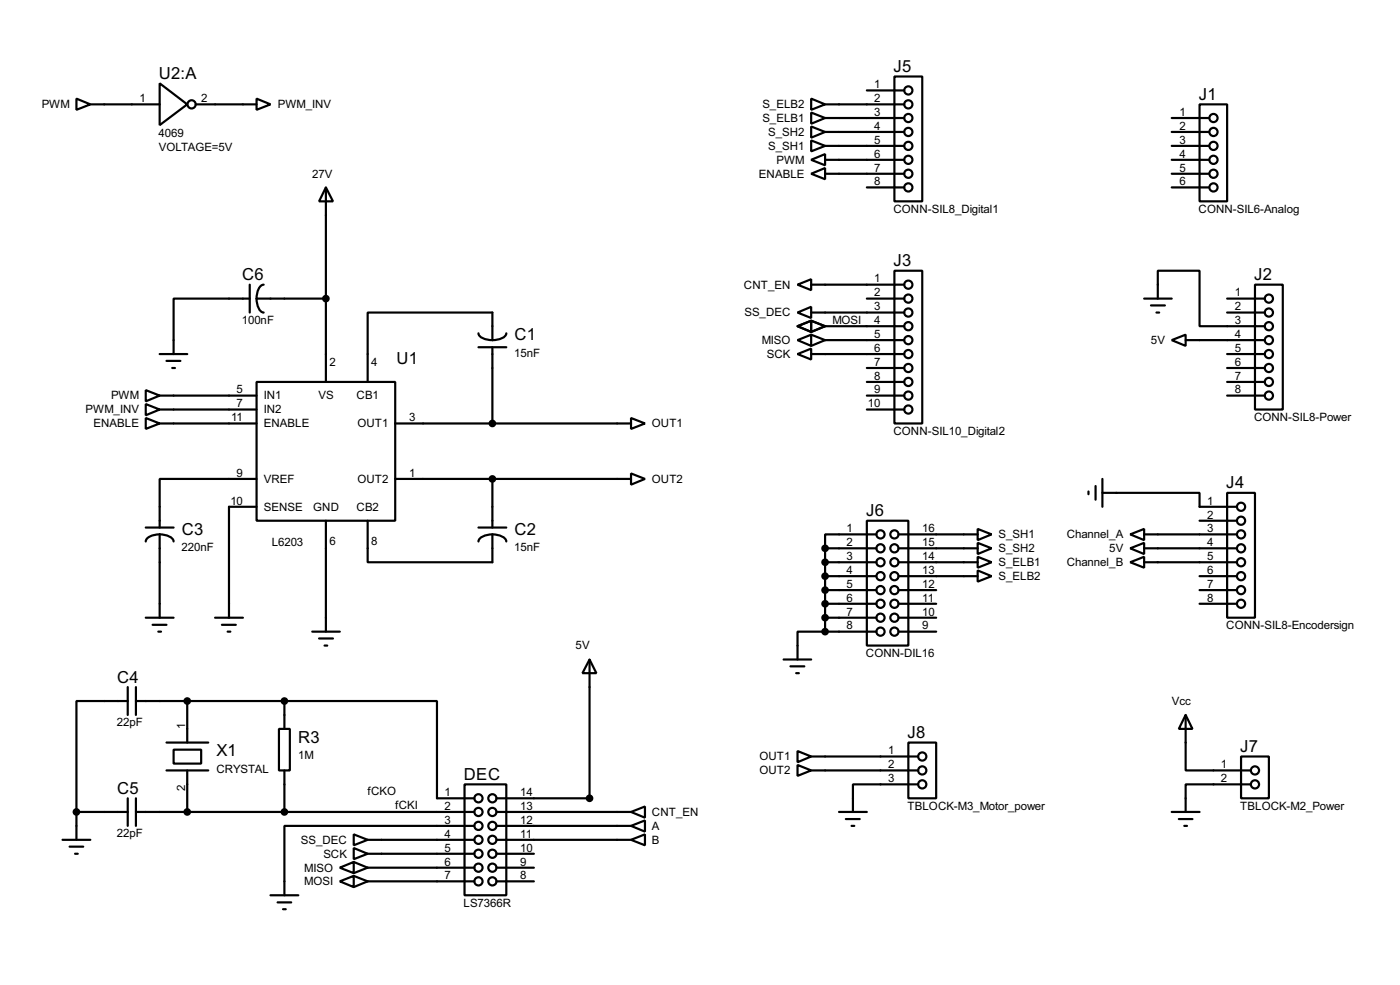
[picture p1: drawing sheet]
<svg xmlns="http://www.w3.org/2000/svg" width="256mm" height="180mm" viewBox="0 0 256 180" stroke-linecap="round" stroke-linejoin="round" font-family="sans-serif">
<g fill="none" stroke="#000" stroke-width=".4">
<path d="M14 18.1l2.6 1-2.6 1zM16.6 19.1h12.7M29.3 15.3l5 3.8-5 3.8zM35.9 19.1h11.1M47 18.1l2.6 1-2.6 1zM148.6 18.1l2.6 1-2.6 1zM151.2 19.1h14.5M158.8 16.6h6.9M163.9 14h5.1v22.9h-5.1zM219.8 19.1h5v17.8h-5zM59.7 34.3l1.3 2.6h-2.5zM59.7 34.3v35.6"/>
<path d="M148.6 31.8l2.6-1v2zM148.6 29.3l2.6-1.1v2.1zM148.6 20.6l2.6 1-2.6 1.1zM148.6 23.2l2.6 1-2.6 1zM148.6 25.7l2.6 1-2.6 1zM151.2 31.8h14.5M151.2 29.3h14.5M151.2 26.7h14.5M151.2 24.2h14.5M151.2 21.6h14.5M158.8 34.3h6.9M214.7 31.8h6.8"/>
<path d="M214.7 29.3h6.8M214.7 26.7h6.8M214.7 24.2h6.8M214.7 21.6h6.8M214.7 34.3h6.8M45.8 54.7h-14v10.1M45.8 52.1v5.1M47 54.7a2.37 2.37 0 0 0 1.3 2.5M47 54.7h12.7M48.3 52.1a2.33 2.33 0 0 0-1.3 2.6M146.1 52.1l2.5-1v2zM146.1 57.2l2.5-1v2z"/>
<path d="M146.1 59.7l2.5-1v2.1zM146.1 59.7l2.5-1 2.6 1-2.6 1.1zM148.6 58.7l2.6 1-2.6 1.1zM148.6 57.2h17.1M148.6 52.1h17.1M151.2 59.7h14.5M158.8 54.7h6.9M163.9 49.6h5.1v27.9h-5.1zM209.6 54.7h5.1M210.9 55.9h2.5M211.9 57.2h.5M212.1 54.7v-5.1h7.7v10.1h11.9"/>
<path d="M224.8 54.7h6.9M224.8 57.2h6.9M229.9 52.1h5.1v22.9h-5.1zM26.7 71.4l2.6 1-2.6 1.1zM26.7 76.5l2.6 1-2.6 1zM26.7 74l2.6 1-2.6 1zM29.3 77.5h17.7M29.3 72.4h17.7M29.3 75h17.7M29.3 64.8h5M30.5 66.1h2.6M31.6 67.4h.5"/>
<path d="M47 69.9h25.4v25.4h-25.4zM72.4 77.5h43.2M87.7 61a1.5 1.5 0 0 0 1.3 1.1l1.2 .2M87.7 63.6h5.1M90.2 62.3v-5.1h-22.8v12.7M90.2 63.6v13.9M92.8 61a1.5 1.5 0 0 1-1.4 1.1l-1.2 .2M115.6 76.5l2.6 1-2.6 1zM146.1 64.8l2.5-1v2zM146.1 62.3l2.5-1v2zM148.6 64.8h17.1M148.6 61.3l2.6 1"/>
<path d="M151.2 62.3h14.5M151.2 62.3l-2.6 1M158.8 72.4h6.9M158.8 75h6.9M158.8 67.4h6.9M158.8 69.9h6.9M214.7 62.3l2.5-1v2zM217.2 62.3h14.5M224.8 72.4h6.9M224.8 64.8h6.9M224.8 67.4h6.9M224.8 69.9h6.9"/>
<path d="M26.7 96.6h5.1M29.3 97.8a2.37 2.37 0 0 1 2.5 1.3M29.3 97.8a2.33 2.33 0 0 0-2.6 1.3M29.3 97.8v15.3M47 87.7h-17.7v8.9M47 92.8h-5v20.3M59.7 95.3v20.3M67.4 95.3v7.6h22.8v-5.1M72.4 87.7h43.2M87.7 96.6h5.1M90.2 97.8a2.37 2.37 0 0 1 2.6 1.3M90.2 97.8a2.37 2.37 0 0 0-2.5 1.3"/>
<path d="M90.2 87.7v8.9M115.6 86.7l2.6 1-2.6 1zM158.8 95.3h7.6v22.9h-7.6zM160.6 97.8h-9.4v2.6M164.6 97.8h14.5M179.1 96.8l2.6 1-2.6 1.1zM179.1 99.4l2.6 1-2.6 1zM199.4 90v.5M200.7 89v2.5M202 90.2h17.8v2.6h6.8M202 87.7v5.1M207.1 97.8l2.5-1v2.1z"/>
<path d="M209.6 97.8h17M219.8 95.3h6.8M224.8 90.2h5.1v22.9h-5.1zM26.7 113.1h5.1M28 114.4h2.5M29 115.6h.5M39.4 113.1h5.1M40.7 114.4h2.5M41.7 115.6h.5M57.2 115.6h5.1M58.5 116.9h2.5M59.5 118.2h.5"/>
<path d="M151.2 115.6h-5.1v5.1M151.2 100.4h9.4M151.2 102.9h9.4M151.2 115.6h9.4M151.2 113.1h9.4M151.2 100.4v15.2M151.2 110.5h9.4M151.2 108h9.4M151.2 105.5h9.4M164.6 100.4h14.5M164.6 102.9h14.5M164.6 115.6h6.9"/>
<path d="M164.6 113.1h6.9M164.6 110.5h6.9M164.6 108h6.9M164.6 105.5h14.5M179.1 101.9l2.6 1-2.6 1zM179.1 104.4l2.6 1.1-2.6 1zM207.1 100.4l2.5-1v2zM207.1 102.9l2.5-1v2zM209.6 100.4h17M209.6 102.9h17M219.8 110.5h6.8M219.8 108h6.8"/>
<path d="M219.8 105.5h6.8M23.4 128.3h-9.4v20.3M23.4 125.8v5.1M24.9 128.3h27.2M24.9 125.8v5.1M30.5 135.9h7.7M31.8 137.2h5.1v2.6h-5.1zM34.3 128.3v7.6M51.1 133.4h2v7.6h-2zM52.1 128.3h28v17.8h6.8M52.1 128.3v5.1M108 120.7l1.3 2.5h-2.6z"/>
<path d="M108 120.7v25.4h-17M143.6 120.7h5M144.8 122h2.6M145.9 123.2h.5M146.1 137.5l2.5 1-2.5 1zM148.6 138.5h19.6M166.4 135.9h5.1v10.2h-5.1zM217.2 130.9l1.3 2.5h-2.5zM217.2 130.9v10.1h12M227.4 138.5h5.1v7.6h-5.1zM11.5 153.7h5.1M12.8 155h2.5"/>
<path d="M13.8 156.3h.5M14 148.6h9.4M14 148.6v5.1M23.4 146.1v5.1M24.9 148.6h62M24.9 146.1v5.1M30.5 141h7.7M34.3 141v7.6M52.1 141v7.6M62.3 158.8l2.5-1v2zM64.8 152.7l2.6 1-2.6 1zM64.8 155.2l2.6 1.1-2.6 1z"/>
<path d="M64.8 157.8l2.6 1M67.4 153.7h19.5M67.4 156.3h19.5M67.4 158.8h19.5M67.4 158.8l-2.6 1M85.1 143.6h7.7v20.3h-7.7zM86.9 151.2h-34.8v12.7M91 148.6h24.6M91 151.2h24.6M91 153.7h24.6M91 156.3h6.8M91 158.8h6.8"/>
<path d="M115.6 148.6l2.6-1v2.1zM115.6 151.2l2.6-1v2zM115.6 153.7l2.6-1v2zM146.1 140l2.5 1-2.5 1zM148.6 141h19.6M153.7 148.6h5.1M155 149.9h2.5M156 151.2h.5M168.2 143.6h-11.9v5M214.7 148.6h5.1M216 149.9h2.5M217 151.2h.5"/>
<path d="M229.2 143.6h-12v5M49.6 163.9h5.1M50.9 165.2h2.5M51.9 166.4h.5M62.3 161.3l2.5-1v2.1zM64.8 160.3l2.6 1M67.4 161.3h19.5M67.4 161.3l-2.6 1.1M91 161.3h6.8"/>
<circle cx="35.1" cy="19.1" r=".75"/>
<circle cx="166.4" cy="19.1" r=".75"/>
<circle cx="166.4" cy="16.6" r=".75"/>
<circle cx="166.4" cy="29.3" r=".75"/>
<circle cx="166.4" cy="26.7" r=".75"/>
<circle cx="166.4" cy="31.8" r=".75"/>
<circle cx="166.4" cy="34.3" r=".75"/>
<circle cx="166.4" cy="21.6" r=".75"/>
<circle cx="166.4" cy="24.2" r=".75"/>
<circle cx="222.3" cy="26.7" r=".75"/>
<circle cx="222.3" cy="29.3" r=".75"/>
<circle cx="222.3" cy="31.8" r=".75"/>
<circle cx="222.3" cy="34.3" r=".75"/>
<circle cx="222.3" cy="24.2" r=".75"/>
<circle cx="222.3" cy="21.6" r=".75"/>
<circle cx="166.4" cy="59.7" r=".75"/>
<circle cx="166.4" cy="54.7" r=".75"/>
<circle cx="166.4" cy="52.1" r=".75"/>
<circle cx="166.4" cy="57.2" r=".75"/>
<circle cx="232.4" cy="54.7" r=".75"/>
<circle cx="232.4" cy="57.2" r=".75"/>
<circle cx="232.4" cy="59.7" r=".75"/>
<circle cx="166.4" cy="67.4" r=".75"/>
<circle cx="166.4" cy="72.4" r=".75"/>
<circle cx="166.4" cy="62.3" r=".75"/>
<circle cx="166.4" cy="69.9" r=".75"/>
<circle cx="166.4" cy="64.8" r=".75"/>
<circle cx="166.4" cy="75" r=".75"/>
<circle cx="232.4" cy="62.3" r=".75"/>
<circle cx="232.4" cy="64.8" r=".75"/>
<circle cx="232.4" cy="67.4" r=".75"/>
<circle cx="232.4" cy="69.9" r=".75"/>
<circle cx="232.4" cy="72.4" r=".75"/>
<circle cx="161.3" cy="97.8" r=".75"/>
<circle cx="163.8" cy="97.8" r=".75"/>
<circle cx="227.3" cy="92.8" r=".75"/>
<circle cx="227.3" cy="95.3" r=".75"/>
<circle cx="227.3" cy="97.8" r=".75"/>
<circle cx="161.3" cy="100.4" r=".75"/>
<circle cx="161.3" cy="108" r=".75"/>
<circle cx="161.3" cy="105.5" r=".75"/>
<circle cx="161.3" cy="110.5" r=".75"/>
<circle cx="161.3" cy="102.9" r=".75"/>
<circle cx="161.3" cy="113.1" r=".75"/>
<circle cx="161.3" cy="115.6" r=".75"/>
<circle cx="163.8" cy="100.4" r=".75"/>
<circle cx="163.8" cy="102.9" r=".75"/>
<circle cx="163.8" cy="113.1" r=".75"/>
<circle cx="163.8" cy="110.5" r=".75"/>
<circle cx="163.8" cy="105.5" r=".75"/>
<circle cx="163.8" cy="108" r=".75"/>
<circle cx="163.8" cy="115.6" r=".75"/>
<circle cx="227.3" cy="100.4" r=".75"/>
<circle cx="227.3" cy="105.5" r=".75"/>
<circle cx="227.3" cy="108" r=".75"/>
<circle cx="227.3" cy="110.5" r=".75"/>
<circle cx="227.3" cy="102.9" r=".75"/>
<circle cx="168.9" cy="138.5" r=".75"/>
<circle cx="87.6" cy="146.1" r=".75"/>
<circle cx="87.6" cy="151.2" r=".75"/>
<circle cx="87.6" cy="153.7" r=".75"/>
<circle cx="87.6" cy="156.3" r=".75"/>
<circle cx="87.6" cy="158.8" r=".75"/>
<circle cx="87.6" cy="148.6" r=".75"/>
<circle cx="90.2" cy="158.8" r=".75"/>
<circle cx="90.2" cy="148.6" r=".75"/>
<circle cx="90.2" cy="151.2" r=".75"/>
<circle cx="90.2" cy="153.7" r=".75"/>
<circle cx="90.2" cy="156.3" r=".75"/>
<circle cx="90.2" cy="146.1" r=".75"/>
<circle cx="168.9" cy="143.6" r=".75"/>
<circle cx="168.9" cy="141" r=".75"/>
<circle cx="229.9" cy="141" r=".75"/>
<circle cx="229.9" cy="143.6" r=".75"/>
<circle cx="87.6" cy="161.3" r=".75"/>
<circle cx="90.2" cy="161.3" r=".75"/>
</g>
<g fill="#000" stroke="#000" stroke-width=".4">
<circle cx="59.7" cy="54.7" r=".5"/>
<circle cx="90.2" cy="77.5" r=".5"/>
<circle cx="90.2" cy="87.7" r=".5"/>
<circle cx="151.1" cy="113.1" r=".5"/>
<circle cx="151.1" cy="110.5" r=".5"/>
<circle cx="151.1" cy="115.6" r=".5"/>
<circle cx="151.1" cy="108" r=".5"/>
<circle cx="151.1" cy="105.5" r=".5"/>
<circle cx="151.1" cy="102.9" r=".5"/>
<circle cx="151.1" cy="100.4" r=".5"/>
<circle cx="34.3" cy="128.3" r=".5"/>
<circle cx="52.1" cy="128.3" r=".5"/>
<circle cx="14" cy="148.6" r=".5"/>
<circle cx="34.3" cy="148.6" r=".5"/>
<circle cx="52.1" cy="148.6" r=".5"/>
<circle cx="108" cy="146.1" r=".5"/>
</g>
<g font-size="3.4">
<text x="29.1" y="14.5">U2:A</text>
<text x="163.7" y="13.2">J5</text>
<text x="219.6" y="18.3">J1</text>
<text x="44.4" y="51.3">C6</text>
<text x="163.7" y="48.7">J3</text>
<text x="229.8" y="51.3">J2</text>
<text x="94.3" y="62.3">C1</text>
<text x="72.7" y="66.6">U1</text>
<text x="224.7" y="89.4">J4</text>
<text x="158.7" y="94.5">J6</text>
<text x="33.3" y="97.9">C3</text>
<text x="94.3" y="97.9">C2</text>
<text x="21.5" y="125">C4</text>
<text x="54.7" y="136">R3</text>
<text x="166.3" y="135.1">J8</text>
<text x="227.2" y="137.7">J7</text>
<text x="39.7" y="138.5">X1</text>
<text x="85" y="142.8">DEC</text>
<text x="21.5" y="145.3">C5</text>
</g>
<g font-size="2.4">
<text x="160.2" y="16.2">1</text>
<text x="7.6" y="19.8">PWM</text>
<text x="25.6" y="18.7">1</text>
<text x="36.9" y="18.7">2</text>
<text x="50.9" y="19.8">PWM_INV</text>
<text x="139.7" y="19.8">S_ELB2</text>
<text x="139.7" y="22.3">S_ELB1</text>
<text x="160.2" y="18.7">2</text>
<text x="160.2" y="21.2">3</text>
<text x="160.2" y="23.8">4</text>
<text x="216.1" y="21.2">1</text>
<text x="216.1" y="23.8">2</text>
<text x="29.1" y="25">4069</text>
<text x="29.1" y="27.5">VOLTAGE=5V</text>
<text x="140.7" y="24.9">S_SH2</text>
<text x="140.7" y="27.4">S_SH1</text>
<text x="142.2" y="30">PWM</text>
<text x="160.2" y="26.3">5</text>
<text x="160.2" y="28.9">6</text>
<text x="216.1" y="26.3">3</text>
<text x="216.1" y="28.9">4</text>
<text x="57.2" y="32.5">27V</text>
<text x="139" y="32.5">ENABLE</text>
<text x="160.2" y="31.4">7</text>
<text x="160.2" y="33.9">8</text>
<text x="216.1" y="31.4">5</text>
<text x="216.1" y="33.9">6</text>
<text x="163.7" y="39">CONN-SIL8_Digital1</text>
<text x="219.6" y="39">CONN-SIL6-Analog</text>
<text x="136.3" y="52.8">CNT_EN</text>
<text x="160.2" y="51.7">1</text>
<text x="44.3" y="59.3">100nF</text>
<text x="136.4" y="57.9">SS_DEC</text>
<text x="152.5" y="59.3">MOSI</text>
<text x="160.2" y="54.3">2</text>
<text x="160.2" y="56.8">3</text>
<text x="160.2" y="59.3">4</text>
<text x="226.2" y="54.3">1</text>
<text x="226.2" y="56.8">2</text>
<text x="226.2" y="59.3">3</text>
<text x="94.2" y="65.3">15nF</text>
<text x="139.5" y="63">MISO</text>
<text x="140.5" y="65.5">SCK</text>
<text x="160.2" y="61.9">5</text>
<text x="160.2" y="64.4">6</text>
<text x="210.9" y="63">5V</text>
<text x="226.2" y="61.9">4</text>
<text x="226.2" y="64.4">5</text>
<text x="43.4" y="72">5</text>
<text x="60.4" y="67">2</text>
<text x="68" y="67">4</text>
<text x="160.2" y="67">7</text>
<text x="160.2" y="69.5">8</text>
<text x="160.2" y="72">9</text>
<text x="226.2" y="67">6</text>
<text x="226.2" y="69.5">7</text>
<text x="226.2" y="72">8</text>
<text x="15.7" y="75.7">PWM_INV</text>
<text x="20.3" y="73.1">PWM</text>
<text x="42.4" y="77.1">11</text>
<text x="43.4" y="74.6">7</text>
<text x="48.3" y="73.1">IN1</text>
<text x="48.3" y="75.7">IN2</text>
<text x="58.3" y="73">VS</text>
<text x="65.3" y="73">CB1</text>
<text x="75" y="77.1">3</text>
<text x="159" y="74.6">10</text>
<text x="229.7" y="77.1">CONN-SIL8-Power</text>
<text x="17.1" y="78.2">ENABLE</text>
<text x="48.3" y="78.2">ENABLE</text>
<text x="65.5" y="78.2">OUT1</text>
<text x="119.4" y="78.2">OUT1</text>
<text x="163.7" y="79.6">CONN-SIL10_Digital2</text>
<text x="43.4" y="87.3">9</text>
<text x="48.3" y="88.4">VREF</text>
<text x="65.5" y="88.4">OUT2</text>
<text x="75" y="87.3">1</text>
<text x="119.4" y="88.4">OUT2</text>
<text x="42.2" y="92.4">10</text>
<text x="48.3" y="93.5">SENSE</text>
<text x="57.4" y="93.6">GND</text>
<text x="65.3" y="93.6">CB2</text>
<text x="221.2" y="92.4">1</text>
<text x="221.2" y="94.9">2</text>
<text x="33.3" y="100.8">220nF</text>
<text x="49.8" y="99.9">L6203</text>
<text x="60.4" y="99.7">6</text>
<text x="68" y="99.7">8</text>
<text x="94.2" y="100.8">15nF</text>
<text x="155.1" y="97.4">1</text>
<text x="155.1" y="100">2</text>
<text x="169" y="97.4">16</text>
<text x="169" y="100">15</text>
<text x="182.9" y="98.5">S_SH1</text>
<text x="182.9" y="101.1">S_SH2</text>
<text x="195.4" y="98.5">Channel_A</text>
<text x="203.2" y="101.1">5V</text>
<text x="221.2" y="97.4">3</text>
<text x="221.2" y="100">4</text>
<text x="155.1" y="102.5">3</text>
<text x="155.1" y="105.1">4</text>
<text x="155.1" y="107.6">5</text>
<text x="169" y="102.5">14</text>
<text x="169" y="105.1">13</text>
<text x="169" y="107.6">12</text>
<text x="182.9" y="103.6">S_ELB1</text>
<text x="182.9" y="106.2">S_ELB2</text>
<text x="195.4" y="103.6">Channel_B</text>
<text x="221.2" y="102.5">5</text>
<text x="221.2" y="105.1">6</text>
<text x="221.2" y="107.6">7</text>
<text x="155.1" y="110.1">6</text>
<text x="155.1" y="112.7">7</text>
<text x="169" y="110.1">11</text>
<text x="169" y="112.7">10</text>
<text x="221.2" y="110.1">8</text>
<text x="105.5" y="118.9">5V</text>
<text x="155.1" y="115.2">8</text>
<text x="169" y="115.2">9</text>
<text x="224.6" y="115.2">CONN-SIL8-Encodersign</text>
<text x="158.6" y="120.3">CONN-DIL16</text>
<text x="214.7" y="129">Vcc</text>
<text x="21.4" y="133">22pF</text>
<text x="33.9" y="133.4" transform="rotate(-90 33.9 133.4)">1</text>
<text x="39.6" y="141.5">CRYSTAL</text>
<text x="54.6" y="138.9">1M</text>
<text x="139.1" y="139.2">OUT1</text>
<text x="139.1" y="141.7">OUT2</text>
<text x="162.7" y="138.1">1</text>
<text x="162.7" y="140.6">2</text>
<text x="162.7" y="143.2">3</text>
<text x="223.7" y="140.6">1</text>
<text x="223.7" y="143.2">2</text>
<text x="33.9" y="144.7" transform="rotate(-90 33.9 144.7)">2</text>
<text x="67.4" y="145.5">fCKO</text>
<text x="72.4" y="148">fCKI</text>
<text x="81.5" y="145.7">1</text>
<text x="81.5" y="148.2">2</text>
<text x="95.3" y="145.7">14</text>
<text x="95.3" y="148.2">13</text>
<text x="119.4" y="149.3">CNT_EN</text>
<text x="166.2" y="148.2">TBLOCK-M3_Motor_power</text>
<text x="227.2" y="148.2">TBLOCK-M2_Power</text>
<text x="21.4" y="153.3">22pF</text>
<text x="55.1" y="154.4">SS_DEC</text>
<text x="81.5" y="150.8">3</text>
<text x="81.5" y="153.3">4</text>
<text x="81.5" y="155.9">5</text>
<text x="95.3" y="150.8">12</text>
<text x="95.3" y="153.3">11</text>
<text x="95.3" y="155.9">10</text>
<text x="119.4" y="151.9">A</text>
<text x="119.4" y="154.4">B</text>
<text x="55.7" y="159.5">MISO</text>
<text x="59.2" y="157">SCK</text>
<text x="81.5" y="158.4">6</text>
<text x="81.5" y="160.9">7</text>
<text x="95.3" y="158.4">9</text>
<text x="95.3" y="160.9">8</text>
<text x="55.7" y="162">MOSI</text>
<text x="84.9" y="166">LS7366R</text>
</g>
</svg>
